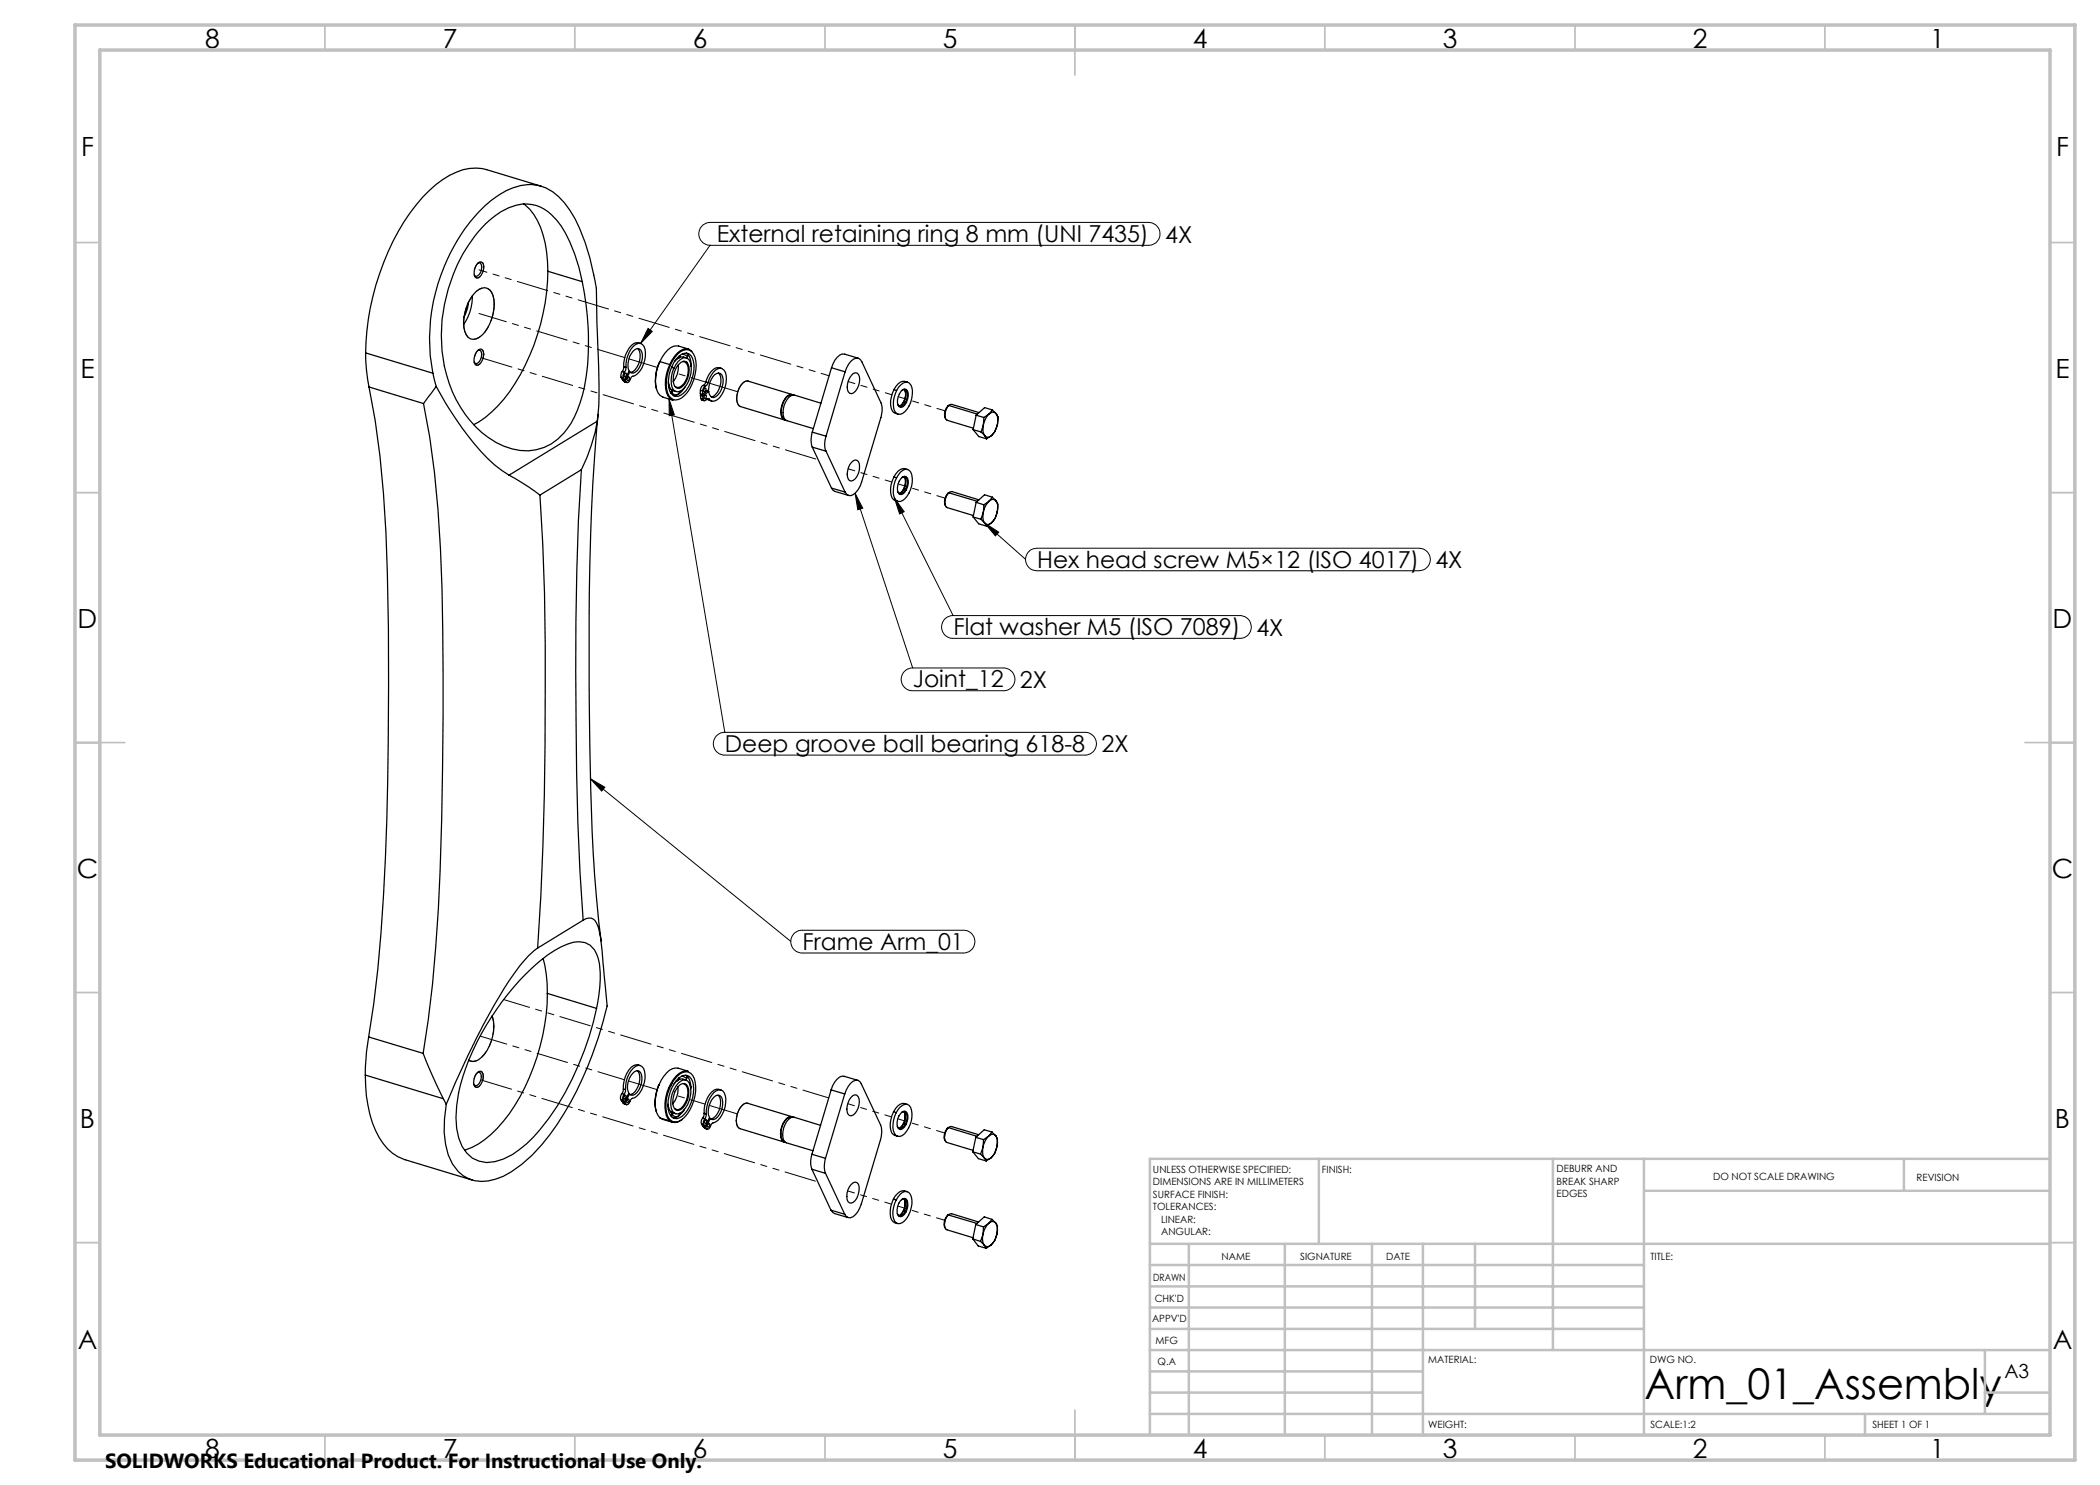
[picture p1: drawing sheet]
<svg xmlns="http://www.w3.org/2000/svg" width="420mm" height="297mm" viewBox="0 0 420 297" stroke-linecap="round" stroke-linejoin="round" font-family="sans-serif">
<g fill="none" stroke="#000" stroke-width=".25">
<path d="M108.3 37.2l-11-3.3a9.6 9.6 0 0 0-7.4 1.2 28.4 28.4 0 0 0-10.2 11.2 51.6 51.6 0 0 0-6.6 24.3M94.5 59.2v.3a9.8 9.8 0 0 1-1.8 5.4M95.2 58.3a1.89 1.89 0 0 1 2-.7 1.89 1.89 0 0 1 1.4 1.5 8.6 8.6 0 0 1-2.8 8.4 1.76 1.76 0 0 1-2.8-1.2 8.9 8.9 0 0 1 2.2-8zM95.5 52.7l.3-.1a1.02 1.02 0 0 1 .5 1.3 1.54 1.54 0 0 1-1.1 1.4l-.3-.3M95.6 52.6l.7-.2a2.11 2.11 0 0 1-.3 3l-.7 .2a2.11 2.11 0 0 1 .3-3zM97.2 44.7a13.2 13.2 0 0 1 7.2-3.9 7.8 7.8 0 0 1 6.9 3.2 28.2 28.2 0 0 1 5.2 12.3 52.9 52.9 0 0 1 0 22.6 17.6 17.6 0 0 1-4.9 8.9 10.1 10.1 0 0 1-10.9 1.4 21.2 21.2 0 0 1-11.4-14.2 32.4 32.4 0 0 1 7.9-30.3zM104.7 40.7a11.4 11.4 0 0 1 3.9 6.3 26.4 26.4 0 0 1 1 7.3M109.6 54.3a43.5 43.5 0 0 1-8.8 25.6 20.5 20.5 0 0 1-6.1 5M109.6 54.3l6.9 2M73.1 70.6a34.5 34.5 0 0 0 .7 6.8M73.1 70.6l13.5 4M73.8 77.4a199 199 0 0 1 3.7 37.2 786.9 786.9 0 0 1-1.3 72l-.6 7.2-.8 6.9-1.1 6.7"/>
<path d="M73.8 77.4l10.9 3.3M86.6 74.6a37.7 37.7 0 0 1 10.4-33.4 13.9 13.9 0 0 1 9.3-4.3 9.8 9.8 0 0 1 7.6 5.1 41 41 0 0 1 5.4 15.7l.2 9.3a147.2 147.2 0 0 1 .1 15.7l-.1 1.5M86.6 74.6l.6 2.7M87.2 77.3a59.6 59.6 0 0 0 11.7 15.7l2.9 2M87.2 77.3l-2.5 3.4M93.7 60.5a7.2 7.2 0 0 1-.9 2.9M95.5 70.1l.3-.1a1.02 1.02 0 0 1 .5 1.4 1.5 1.5 0 0 1-1.1 1.3l-.4-.3M95.6 70.1l.6-.3a2.06 2.06 0 0 1-.3 3l-.6 .3a1.95 1.95 0 0 1 0-2.7zM124.2 75.5l.3 .4 .4 .1M124.2 75.5l.5 .1M124.5 74.3l-.3 .6v.6M124.5 74.3l.4 .1"/>
<path d="M124.6 76.1l.3 .3M124.6 76.1l.4 .1M124.7 75.6l.2 .4M124.7 75.9l-.1 .2M124.7 73.4l-.2 .9M124.7 73.4l.5 .1M124.9 74.4l-.3 .8 .1 .4M124.9 76.4l.5 .1M125 74.7l.1-.1a.4 .4 0 0 1 .2 .5 .4 .4 0 0 1-.4 .2zM125 76.2l.4 .3M125.2 73.5l-.1 .6-.2 .3M125.2 73.5a5.6 5.6 0 0 1 2-4.6 1.17 1.17 0 0 1 1.8 .9 5.6 5.6 0 0 1-2 5.3l-.6 .2-.3 .5a.72 .72 0 0 1-.7 .7"/>
<path d="M125.6 75.5l.1-.1a.38 .38 0 0 1 .1 .4 .38 .38 0 0 1-.3 .3l-.1-.3zM125.8 74.3l.2 .1M126 74.4a1.01 1.01 0 0 0 1.5-.3 4.2 4.2 0 0 0 .7-4.1l-.4-.2a1.36 1.36 0 0 0-1.5 .8 3.9 3.9 0 0 0-.5 3.6l-.9 1.8M126 74.4l-1 1.8M127.5 69.7a3.5 3.5 0 0 1-.9 4.6l-.5 .2M128.1 68.7a1.71 1.71 0 0 0-2.3 .9 6 6 0 0 0-1.1 3.8M131.8 72.5a8.5 8.5 0 0 0-.5 5.4M132 72.3a8 8 0 0 0-.4 6.3 4.1 4.1 0 0 0 3 1.4 2.31 2.31 0 0 1-1.5-2.3 8.4 8.4 0 0 1 .8-4.8M132 72.3l1.9 .6M133.7 76.4l.2 1 .4 .5M133.7 76.6l.1 .5M133.7 77.4l.2 .1"/>
<path d="M134.2 78.4l.1 .1M134.3 77.9l.9 .4M134.3 77.9h.1M134.3 78l-.1 .7M134.3 73.5l.5 .1M134.4 78v.1a.85 .85 0 0 0 .9 .9M134.5 78.6l-.3 .1M135.5 71.8h-.2M135.6 70.7a1.87 1.87 0 0 1 1.9-.8 1.87 1.87 0 0 1 1.5 1.5 8.3 8.3 0 0 1-2.7 8.2 1.72 1.72 0 0 1-2.8-1.1 8.7 8.7 0 0 1 2.1-7.8zM135.6 72.3a1.41 1.41 0 0 1 2.2-.3 5.3 5.3 0 0 1-1.9 6.3 1.14 1.14 0 0 1-1.5-.9 5.8 5.8 0 0 1 1.2-5.1zM135.6 71.6l-.7 .7M135.6 71.6h.1"/>
<path d="M135.7 78.8l-1 .3M135.7 78.8h.1M135.7 72.9a4.7 4.7 0 0 1-1.1 3.4M135.7 72.9a1.07 1.07 0 0 1 1.3-.6 1.07 1.07 0 0 1 .8 1.1 4.6 4.6 0 0 1-1.7 4.2 .94 .94 0 0 1-1.3-.8 4.4 4.4 0 0 1 .9-3.9zM135.8 78.4l.2-.1-.1 .3-.3 .3 .1-.1M135.8 71.2a1.51 1.51 0 0 1 1.5-.6 1.51 1.51 0 0 1 1.2 1.1 7.1 7.1 0 0 1-2.4 7.4 1.59 1.59 0 0 1-2.3-1.5 7.4 7.4 0 0 1 2-6.4zM135.9 71.2l.1 .1M135.9 71.2l-.2 .4M136 71.1v.3M136.5 70.8l.9 .5M136.6 72.4l.6 .1M137 77.4l-.5 .8-.8 .6"/>
<path d="M137.2 72.5a3.8 3.8 0 0 1-1.3 4.9l-.4 .1-.5-.2M137.2 70.6l.3 .2M137.3 71.6l-.9-.2-.8 .2M137.4 72.5h-.2M137.5 70.8a3.3 3.3 0 0 1 .8 2.4M137.5 70.8h.1M137.5 70.8v.5l-.2 .3M137.7 69.8l-2-.6a2.61 2.61 0 0 0-2.7 1.5l-1 1.6M138.2 72.8l.1 .4M138.3 73.2v.1M138.3 70.3v-.1a1.63 1.63 0 0 0-2.2-.1 6.2 6.2 0 0 0-2.2 2.8M140.1 78.1v.7l.4 .1"/>
<path d="M140.1 79.1l.1 .6M140.1 79.1l.4 .1M140.1 78.1l.4 .1M140.2 79.7l.1 .3 .5 .1M140.2 79.7l.4 .2M140.4 78.9l-.3 .2M140.5 78.2v.7M140.5 79.2l.1 .7M140.7 77.1a1.07 1.07 0 0 0-.6 1M140.7 77.1l.4 .1M140.9 77.7l.1-.1a.36 .36 0 0 1 .3 .4 .36 .36 0 0 1-.3 .3h-.2zM141 79h.1a.43 .43 0 0 1 .2 .4 .43 .43 0 0 1-.4 .4l-.1-.4z"/>
<path d="M141.1 77.2l-.3 .2-.3 .8M141.1 76.4l-.2 .5-.2 .2M141.1 76.4l.5 .1M141.4 78.2l.3 .1M141.4 79.8l.3 .2 .6 .2M141.5 79.7l.3 .1M141.6 76.5l-.2 .5-.3 .2M141.6 76.5a3.6 3.6 0 0 1 2.5-2.9 1.52 1.52 0 0 1 1.1 1.5 5.1 5.1 0 0 1-2.2 5.1l-.5 .1-.7-.5M141.7 78.3a.97 .97 0 0 0 .6 1.2 .97 .97 0 0 0 1.2-.5 4.1 4.1 0 0 0 .9-4 .92 .92 0 0 0-1.5 0 4.6 4.6 0 0 0-1.2 3l-1.2 .9M141.7 78.3l-1.2 .9M141.8 79.8h-.1a.52 .52 0 0 0-.7 .3h-.3l-.1-.2M143.7 74.6a3.2 3.2 0 0 1-.2 3.8 1.57 1.57 0 0 1-1.3 1"/>
<path d="M144.3 73.7a1.59 1.59 0 0 0-2.1 .6l-.4 .6-.7 1.5M158.4 79a2.02 2.02 0 0 0-1.9 2 2.3 2.3 0 0 0 .5 2.9M158.4 79h.1M158.5 78.9l-8.9-2.7a2.28 2.28 0 0 0-2 2.1 2.34 2.34 0 0 0 .5 3l8.8 2.7M158.7 79a1.24 1.24 0 0 0-1.7 .8 4.1 4.1 0 0 0-.6 3.7l.3 .4 .5 .1M166.3 73.6l-3.8 12.8M166.3 73.6l2.7 .8M169 74.4a4 4 0 0 1 2.2-2.8h.5l.7 .8 3.8 8.1a4.5 4.5 0 0 1 0 3l-3.9 12.9a4 4 0 0 1-2.1 2.7h-.5l-.7-.7M169 74.4l-3.8 12.8M170.3 75l.4-.3 .4-.1a1.04 1.04 0 0 1 .8 1.3 2.98 2.98 0 0 1-1.6 2.8 1.04 1.04 0 0 1-.9-1.3 3.8 3.8 0 0 1 .9-2.4zM171.7 71.6l-2.8-.8a1.33 1.33 0 0 0-1.4 .6l-.5 .6-.7 1.6M178.8 77.9a4.4 4.4 0 0 0-.1 4.6l.9 .3"/>
<path d="M178.8 77.9l.5 .2M180.2 77a1.2 1.2 0 0 1 1.3-.6 1.2 1.2 0 0 1 .9 1.1 5.3 5.3 0 0 1-1.9 5.2 1.16 1.16 0 0 1-1.7-.9 5.6 5.6 0 0 1 1.4-4.8zM180.4 78.1l.4-.2a1.07 1.07 0 0 1 .7 1.4l-.4 1.1M180.6 77.9l.3-.1a1.15 1.15 0 0 1 .7 1.5 2.5 2.5 0 0 1-1.4 2.2 1.1 1.1 0 0 1-.7-1.5 3.3 3.3 0 0 1 1.1-2.1zM180.8 77.9a2.14 2.14 0 0 1 0 2.4M181 78.3a2.81 2.81 0 0 1-.3 2.1M181.5 76.4a1.71 1.71 0 0 0-2.3 .9l-.4 .6M84.7 80.7a201.3 201.3 0 0 1 3.7 37.1 973.4 973.4 0 0 1-.7 64.1 255.8 255.8 0 0 1-3.1 28.8M101.8 95l4 2.4 2.2 1.6M108 99a746 746 0 0 1 .6 70.1l-.4 10.2-.7 10.3M116.3 93.9a746.4 746.4 0 0 0-1 60.6l.7 19.8 .6 9.7M116.3 93.9l-8.3 5.1"/>
<path d="M119.5 84.2a35 35 0 0 1-3.2 9.7M119.5 84.2l-17.7 10.8M119.6 82.9a564.6 564.6 0 0 0-1.7 58.3 425 425 0 0 0 1.9 43.3l.4 3.7M162.5 86.4a4.6 4.6 0 0 0 0 3M162.5 86.4l2.7 .8M162.5 89.4l2.7 .8M162.5 89.4l3.8 8.2M164.2 80.6l-5.3-1.6a1.81 1.81 0 0 0-1.8 1.5 3.3 3.3 0 0 0 0 3.5l5.6 1.7M165.2 87.2a4.1 4.1 0 0 0 0 3M165.2 90.2l3.8 8.2M166.3 97.6l.7 .7 2.7 .8M166.3 97.6l2.7 .8"/>
<path d="M170.3 92.5l.8-.5a1.05 1.05 0 0 1 .8 1.3 2.84 2.84 0 0 1-1.6 2.9 1.06 1.06 0 0 1-.9-1.3 3.9 3.9 0 0 1 .9-2.4zM178.8 95.4a5 5 0 0 0-.4 4.2l.3 .3 .9 .4M178.8 95.4l.5 .2M180.1 94.4a1.21 1.21 0 0 1 1.3-.5 1.21 1.21 0 0 1 1 1.1 5.4 5.4 0 0 1-1.9 5.1 1.12 1.12 0 0 1-1.7-.9 5.7 5.7 0 0 1 1.3-4.8zM180.2 95.7l.7-.5a1.1 1.1 0 0 1 .7 1.5 2.58 2.58 0 0 1-1.4 2.2 1.08 1.08 0 0 1-.7-1.4l.1-.7zM180.4 95.5l.4-.1a1.02 1.02 0 0 1 .7 1.3l-.4 1.2M180.7 97.8l-.5 .7M180.7 80.4l-.5 .7M180.7 97.8h.1M180.8 97.8l-.7 .8-.3 .1M180.8 97.8l.3 .1M180.8 95.4a2.08 2.08 0 0 1 0 2.4"/>
<path d="M180.8 80.3l-.7 .8-.3 .1M180.8 80.3l.3 .1M180.8 80.3l-.1 .1M181 95.7a3.3 3.3 0 0 1-.3 2.1M181.1 97.9l-.7 .8-.3 .1-.6-.5M181.1 80.4a1.04 1.04 0 0 1-1.3 .8l-.3-.3M181.1 97.9l.2 .1M181.1 80.4l.2 .1M181.5 93.9a1.71 1.71 0 0 0-2.3 .9l-.4 .6M189.5 98.7a2.31 2.31 0 0 0-.5 2.3M189.6 81.2a2.16 2.16 0 0 0-.5 2.4M189.6 81.2h.1"/>
<path d="M189.8 98.6a2.48 2.48 0 0 0-.6 2.7l5.5 1.8M189.8 98.6l.6-.3 5.4 1.7M189.8 81.1a2.48 2.48 0 0 0-.6 2.8l5.5 1.8M189.8 81.1l.3-.2h.3l5.4 1.6M189.8 98.6l-.3 .1M189.8 98.6l5.6 1.7M189.8 81.1l5.7 1.7M189.8 98.5l-.3 .2M189.8 81.1l-.2 .1M194.6 85.9l1.6 .5M194.6 85.9l1.2 1.4 1.5 .5M195.2 83l-.6 2.9"/>
<path d="M195.2 83l1.6 .5M196.2 86.4l.8 .7M196.7 85a2.52 2.52 0 0 0 .3 2.1M196.7 85l-.5 1.4M196.8 83.5l-.1 1.5M197 87.1l.3 .7M197.8 82.8a4.4 4.4 0 0 0-1.1 2.2M197.8 82.8l-1 .7M198.3 87.1a.87 .87 0 0 1-1.3 0M198.3 87.1l-1 .7M198.5 99.4l-1.6-.4-1.7 1.5M198.5 99.4l-.7 .9"/>
<path d="M198.5 99.4l.7 .8M198.5 82l-1.6-.5-1.7 1.5M198.5 82l-.7 .8M198.5 82l.7 .7M199.2 82.7a.91 .91 0 0 0-1.4 .1M199.2 82.7a2.64 2.64 0 0 1 .3 2.2M199.2 82.7l.4 .7-.1 1.5M199.5 84.9a4.4 4.4 0 0 1-1.2 2.2M199.5 84.9l-.5 1.4-.7 .8M194.6 103.4l1.6 .5M194.6 103.4l1.2 1.4 1.5 .4M195.2 100.5l-.6 2.9"/>
<path d="M195.2 100.5l1.6 .5M196.2 103.9l.7 .7M196.7 102.4a2.77 2.77 0 0 0 .2 2.2M196.7 102.4l-.5 1.5M196.8 101l-.1 1.4M196.9 104.6l.4 .6M197.8 100.3a4.1 4.1 0 0 0-1.1 2.1M197.8 100.3l-1 .7M198.3 104.5a.88 .88 0 0 1-1.4 .1M198.3 104.5l-1 .7M199.2 100.2a.88 .88 0 0 0-1.4 .1M199.2 100.2a2.77 2.77 0 0 1 .3 2.1"/>
<path d="M199.2 100.2l.4 .6-.1 1.5M199.5 102.3a3.8 3.8 0 0 1-1.2 2.2M199.5 102.3l-.5 1.4-.7 .8M105.1 194.9a22.5 22.5 0 0 1 9.6-6.4 4.2 4.2 0 0 1 5 3.6l.2 1.3a26.6 26.6 0 0 1-.6 8.3 56.6 56.6 0 0 1-12.7 25.8 17.3 17.3 0 0 1-7.6 4.8 5.9 5.9 0 0 1-7.2-4.7 22.8 22.8 0 0 1 .8-12.3 53 53 0 0 1 12.5-20.4zM107.5 189.6a27.6 27.6 0 0 0-6.7 8.1 170.9 170.9 0 0 0-7.8 14.8l-3.7 8.4M108.6 191.7a24.9 24.9 0 0 1 .9 7M109.5 198.7a42.8 42.8 0 0 1-8.9 25.6 16.8 16.8 0 0 1-7.7 5.7M109.5 198.7l9.8 3M116.6 184a1.7 1.7 0 0 1 2.9 .9 36.1 36.1 0 0 1 1.2 8.8l.7 7.5a71.2 71.2 0 0 1-11.4 25.7 27.7 27.7 0 0 1-9.4 8.4 7.9 7.9 0 0 1-8-.2 9.2 9.2 0 0 1-3.5-6.3l-.3-2.4 .1-2.6 .4-2.9M116.6 184l-9.1 5.6M73.1 215a23.1 23.1 0 0 0 3.5 13.7 8.5 8.5 0 0 0 4.4 3.2l13.4 4.1M73.1 215l15.6 4.7"/>
<path d="M73.7 207.4a48.2 48.2 0 0 0-.6 7.6M73.7 207.4l10.9 3.3M84.6 210.7l1.9 4.6 2.2 4.4M88.7 219.7l.6 1.2M95.5 214.5h.3a1.02 1.02 0 0 1 .4 1.3 1.5 1.5 0 0 1-1.1 1.4l-.3-.4M95.5 214.5l.7-.3a1.95 1.95 0 0 1 0 2.7l-.4 .4-.6 .2a1.32 1.32 0 0 1-.4-1.6l.1-.6zM98.4 203.2a8.4 8.4 0 0 1-2.7 8.7 1.77 1.77 0 0 1-2 .2M124.1 219.9l.3 .4 .4 .1M124.1 219.9l.5 .1M124.4 218.7a1.19 1.19 0 0 0-.3 1.2M124.4 218.7l.4 .2M124.6 220l.2 .4"/>
<path d="M124.7 217.8l-.3 .9M124.7 217.8l.4 .1M124.8 218.9l-.2 .5v.6M124.9 219.1l.1-.1a.39 .39 0 0 1 .2 .5 .39 .39 0 0 1-.4 .3l-.1-.3zM125.1 217.9v.4l-.3 .6M125.1 217.9a5 5 0 0 1 2.5-4.8 1.24 1.24 0 0 1 1.3 1.1 5.5 5.5 0 0 1-1.9 5.3l-.7 .2-.3 .6a.53 .53 0 0 1-.3 .5 .53 .53 0 0 1-.5 0l-.2-.2M125.4 220l.2-.2a.38 .38 0 0 1 .2 .4 .38 .38 0 0 1-.4 .3zM125.7 218.8h.2M125.9 218.8a.98 .98 0 0 0 1.5-.3 3.9 3.9 0 0 0 .7-4 .88 .88 0 0 0-1.5 .1 3.9 3.9 0 0 0-.8 4l-1 1.8M125.9 218.8l-.9 1.8M127.5 214.1a3.5 3.5 0 0 1-.9 4.6l-.6 .2M128.1 213.1a1.71 1.71 0 0 0-2.3 .9 6 6 0 0 0-1.1 3.8"/>
<path d="M131.8 217a4.9 4.9 0 0 1 3.3-3.4h.5l2 .6a3.5 3.5 0 0 0-3.4 2.5l-.5 .9M131.8 217a7.4 7.4 0 0 0-.1 6.2l.3 .4M131.8 217a8.6 8.6 0 0 0-.6 5.3M133.7 217.6a7.5 7.5 0 0 0-.1 6.2l.4 .4M133.7 217.6l.2 .1M134.4 216.7l-.3 .5M135.3 216a1.98 1.98 0 0 1 2.6-.7 4.4 4.4 0 0 1 .6 4.2 6 6 0 0 1-2.6 4.1 1.44 1.44 0 0 1-2.1-1.1 7.7 7.7 0 0 1 1.5-6.5zM135.4 216.2l-.3 .1M135.4 215.3a1.96 1.96 0 0 1 2.3-.9 1.96 1.96 0 0 1 1.3 2 8.5 8.5 0 0 1-2.7 7.5 1.73 1.73 0 0 1-2.8-.8 8.5 8.5 0 0 1 1.9-7.8zM135.5 216.1l-.7 .6M135.5 216.1h.1M135.6 217.3a4.5 4.5 0 0 1-1.1 3.5"/>
<path d="M135.7 216.6a1.27 1.27 0 0 1 1.3-.6 1.27 1.27 0 0 1 1 1.1 5.7 5.7 0 0 1-1.8 5.5 1.19 1.19 0 0 1-1.9-.9 5.9 5.9 0 0 1 1.4-5.1zM135.7 217.3a1.08 1.08 0 0 1 1.2-.6 1.08 1.08 0 0 1 .8 1.1 4.4 4.4 0 0 1-1.7 4.2 .94 .94 0 0 1-1.3-.8 4.9 4.9 0 0 1 1-3.9zM135.7 215.7l-.2 .4M135.8 215.6l.1 .3M136.4 215.2l.8 .4M136.8 216.8a1.15 1.15 0 0 1 .7 1.1 4.1 4.1 0 0 1-1.7 4l-.8-.1M137.2 216l-1-.2-.7 .3M137.2 215l.1 .1M137.3 215.1a2.96 2.96 0 0 1 .8 2.3M137.3 215.1h.1M137.4 215.2v.4l-.3 .4M138 217l.1 .3"/>
<path d="M138.1 217.4v.2M138.1 217.4h.1M138.1 217.4v.3M143.6 219a3 3 0 0 1-.1 3.7 1.94 1.94 0 0 1-1.3 1.1M144.2 218a1.59 1.59 0 0 0-1.9 .4 5.8 5.8 0 0 0-1.5 4.3M166.2 218l-3.8 12.9M166.2 218l2.7 .8M168.9 218.8a4 4 0 0 1 2.2-2.7h.5l.4 .2 .3 .5 3.8 8.2a4.5 4.5 0 0 1 0 2.9l-3.8 12.9a4 4 0 0 1-2.2 2.8l-.4-.1-.5-.2-.3-.5M168.9 218.8l-3.8 12.9M170.2 219.5l.8-.5a1.1 1.1 0 0 1 .9 1.3 2.93 2.93 0 0 1-1.7 2.9 1.06 1.06 0 0 1-.8-1.4 4.1 4.1 0 0 1 .8-2.3zM171.6 216.1l-2.8-.8a1.92 1.92 0 0 0-1.9 1.1l-.7 1.6M124.5 220.5l.3 .3"/>
<path d="M124.5 220.5l.5 .1M124.6 220.4l-.1 .1M124.8 220.8l.5 .1M124.8 220.8h.1M132 223.6l2.5 .9M132 223.6l2 .6M133.6 221l.1 .6M133.6 220.8a2.31 2.31 0 0 0 .6 1.6M133.7 221.9l.2 .1M134.2 222.9l.1 .1M134.3 223l-.1 .2M134.3 222.4l.3 .2"/>
<path d="M134.3 222.4h.1M134.3 222.4l.8 .3M134.3 222.5v.5M134.4 222.5a.84 .84 0 0 0 1.1 .8M134.5 223l-.3 .1M135.7 223.2l-.4 .2-.7 .2M135.7 223.1v.1M136 222.7l-.1 .1M136 222.6l-.3 .5M136.5 223.9a2.09 2.09 0 0 1-2.5 .3M136.9 221.9l-1.2 1.2M140.3 224.8l.2 .4 .5 .2"/>
<path d="M140.3 224.8l.4 .1M140.5 223.6a1.24 1.24 0 0 0-.2 1.2M140.5 223.6l.5 .1M140.7 225.4l.3 .3M140.7 225.4l.4 .1M140.7 224.9l.3 .5M140.7 225.3v.1M140.8 222.7l-.3 .9M140.8 222.7l.5 .1M141 223.7a1.24 1.24 0 0 0-.3 1.2M141 224.1l.1-.2a.38 .38 0 0 1 .2 .5 .38 .38 0 0 1-.3 .2zM141 225.7l.5 .1"/>
<path d="M141 225.7l.4 .1M141.1 225.5l.3 .3M141.3 222.8l-.3 .9M141.3 222.8a5.5 5.5 0 0 1 2-4.6 1.14 1.14 0 0 1 1.2-.1 1.14 1.14 0 0 1 .6 1 5.4 5.4 0 0 1-2 5.3l-.5 .2-.4 .5a.78 .78 0 0 1-.8 .7M141.6 224.8l.1-.1a.38 .38 0 0 1 .2 .4 .38 .38 0 0 1-.4 .3zM141.9 223.7h.2M142.1 223.7a1.03 1.03 0 0 0 1.4-.3 3.9 3.9 0 0 0 .7-4.1 .93 .93 0 0 0-1.4 .2 3.9 3.9 0 0 0-.9 4l-.9 1.9M142.1 223.7l-1 1.8M156.9 228.3h.1M158.4 223.4h.1M158.4 223.4a1.3 1.3 0 0 0-1.4 .8 4 4 0 0 0-.6 3.7l.5 .4M158.4 223.3l-8.9-2.6a2.35 2.35 0 0 0-2 2 3.1 3.1 0 0 0 .2 2.9l9.1 2.8"/>
<path d="M158.6 223.4a1.24 1.24 0 0 0-1.7 .8 3.8 3.8 0 0 0-.3 4.1l.5 .2M162.4 230.9a4.6 4.6 0 0 0 0 3M162.4 230.9l2.7 .8M162.4 233.9l2.7 .8M162.4 233.9l3.8 8.1M164.1 225.1l-5.3-1.7a1.76 1.76 0 0 0-1.8 1.5 3.3 3.3 0 0 0 0 3.5l5.6 1.7M165.1 231.7a4.6 4.6 0 0 0 0 3M165.1 234.7l3.8 8.1M170.2 236.9l.8-.5a1.01 1.01 0 0 1 .8 1.4 2.84 2.84 0 0 1-1.6 2.8 1.01 1.01 0 0 1-.8-1.3 3.4 3.4 0 0 1 .8-2.4zM178.7 239.8a5.1 5.1 0 0 0-.4 4.2l.3 .4 .9 .3M178.7 239.8l.5 .2M178.7 222.4a5 5 0 0 0-.4 4.2l.3 .3 .9 .4"/>
<path d="M178.7 222.4l.5 .1M180.1 238.8a1.22 1.22 0 0 1 1.3-.5 1.22 1.22 0 0 1 .9 1.1 5.4 5.4 0 0 1-1.9 5.1 1.12 1.12 0 0 1-1.7-.9 5.7 5.7 0 0 1 1.4-4.8zM180.1 221.4a1.2 1.2 0 0 1 1.3-.5 1.2 1.2 0 0 1 .9 1.1 5.4 5.4 0 0 1-1.9 5.1 1.15 1.15 0 0 1-1.7-.9 5.6 5.6 0 0 1 1.4-4.8zM180.1 222.7l.8-.5a1.15 1.15 0 0 1 .7 1.5 2.69 2.69 0 0 1-1.5 2.2 1.1 1.1 0 0 1-.7-1.5l.1-.6zM180.3 240l.4-.2 .3 .1a2.07 2.07 0 0 1 0 2.4M180.3 222.5l.4-.2a1.07 1.07 0 0 1 .7 1.4l-.4 1.2M180.7 224.8l-.6 .7M180.7 239.8a2.08 2.08 0 0 1 0 2.4M180.7 224.8l-.6 .7-.4 .1M180.7 222.3a2.14 2.14 0 0 1 0 2.5M180.7 224.8l.3 .1M180.7 224.8h.1"/>
<path d="M181 222.7a3.4 3.4 0 0 1-.3 2.1M181 224.9a1.07 1.07 0 0 1-1.3 .8l-.2-.4M181 224.9h.2M181.4 238.3a1.72 1.72 0 0 0-2.3 .9l-.4 .6M181.5 220.9a1.71 1.71 0 0 0-2.4 .8l-.4 .7M189.5 225.7a2.36 2.36 0 0 0-.6 2.3M189.7 225.5a2.48 2.48 0 0 0-.6 2.8l5.5 1.8M189.7 225.5l.3-.2h.3l5.4 1.6M189.7 225.5l-.2 .2M189.7 225.5l5.7 1.8M194.6 230.4l1.5 .4M194.6 230.4l1.1 1.3 1.5 .5"/>
<path d="M195.2 227.5l-.6 2.9M195.2 227.5l1.5 .4M196.1 230.8l.7 .8M196.6 229.4a2.72 2.72 0 0 0 .2 2.2M196.6 229.4l-.5 1.4M196.7 227.9l-.1 1.5M196.8 231.6l.4 .6M197.7 227.2a4 4 0 0 0-1.1 2.2M197.7 227.2l-1 .7M198.3 231.5a.91 .91 0 0 1-1.5 .1M198.3 231.5l-1.1 .7M198.4 226.4l-1.6-.4-1.6 1.5"/>
<path d="M198.4 226.4l-.7 .8M198.4 226.4l.7 .8M199.1 227.2a.94 .94 0 0 0-1.4 0M199.1 227.2a2.85 2.85 0 0 1 .3 2.1M199.1 227.2l.4 .6-.1 1.5M199.4 229.3a4 4 0 0 1-1.1 2.2M199.4 229.3l-.5 1.4-.6 .8M166.2 242l.7 .7 2.8 .8M166.2 242l2.7 .8M180.1 240.1l.7-.4 .4 .1a2.54 2.54 0 0 1-1.1 3.5h-.3a2.74 2.74 0 0 1 .3-3.2zM180.7 242.2l-.6 .7M180.7 242.2h.1"/>
<path d="M180.7 242.2l-.6 .8-.4 .1M180.7 242.2l.3 .1M181 240.1a3.3 3.3 0 0 1-.3 2.1M181 242.3a1.07 1.07 0 0 1-1.3 .8l-.2-.4M181 242.3l.2 .1M189.5 243.1a2.31 2.31 0 0 0-.6 2.4M189.7 243a2.65 2.65 0 0 0-.6 2.8l5.5 1.7M189.7 243l.6-.3 5.4 1.7M189.7 243l-.2 .1M189.7 243l5.7 1.7M189.7 242.9l-.2 .2M194.6 247.8l1.5 .5"/>
<path d="M194.6 247.8l1.1 1.4 1.5 .5M195.2 244.9l-.6 2.9M195.2 244.9l1.5 .5M196.1 248.3l.7 .7M196.6 246.9a2.77 2.77 0 0 0 .2 2.1M196.6 246.9l-.5 1.4M196.7 245.4l-.1 1.5M196.8 249l.4 .7M197.7 244.7a4.1 4.1 0 0 0-1.1 2.2M197.7 244.7l-1 .7M198.3 249a.88 .88 0 0 1-1.5 0M198.3 249l-1.1 .7"/>
<path d="M198.4 243.9l-1.6-.5-1.6 1.5M198.4 243.9l-.7 .8M198.4 243.9l.7 .7M199.1 244.6a.88 .88 0 0 0-1.4 .1M199.1 244.6a2.77 2.77 0 0 1 .3 2.2M199.1 244.6l.4 .6-.1 1.6M199.4 246.8a3.8 3.8 0 0 1-1.1 2.2M199.4 246.8l-.5 1.3-.6 .9"/>
</g>
<path d="M96.8 53.4l-.3-.9-.2-.1a2.07 2.07 0 0 0-1.4 2.6l.4 .6a1.98 1.98 0 0 0 1.5-2.2M96.8 70.8l-.3-.8-.2-.2a2.07 2.07 0 0 0-1.4 2.7l.4 .5a1.98 1.98 0 0 0 1.5-2.2M96.7 215.3l-.1-.5-.4-.6a2.07 2.07 0 0 0-1.4 2.7l.4 .6a1.98 1.98 0 0 0 1.5-2.2" fill="none" stroke="#000" stroke-width=".2" stroke-dasharray="6.3 1.3 1.3 1.3 1.3 1.3" stroke-dashoffset="5.4"/>
<g fill="none" stroke="#000" stroke-width=".2" stroke-dasharray="6.3 1.3 1.3 1.3 1.3 1.3">
<path d="M131.5 73.5l-5.7-1.7M147.3 79.7a4.1 4.1 0 0 1 1.7-3.4l.6-.1M147.6 78.4l-5.7-1.7M148.1 81.3a1.52 1.52 0 0 1-.8-1.6M189.8 98.5a2.53 2.53 0 0 0-.6 2.8l.3 .2M189.8 81.1a2.53 2.53 0 0 0-.6 2.8l.3 .1M98.8 205.2l-.4-2M131.4 217.9l-5.7-1.7M147.3 224.1a4.1 4.1 0 0 1 1.6-3.4l.7-.1M147.5 222.8l-5.6-1.7M148 225.7a1.52 1.52 0 0 1-.7-1.6M189.7 225.5a2.53 2.53 0 0 0-.6 2.8l.3 .2"/>
<path d="M189.7 243a2.53 2.53 0 0 0-.6 2.8l.3 .1"/>
</g>
<path d="M165.8 75.2l-70-21.2M93.8 212a1.91 1.91 0 0 0 2.5-.5 9 9 0 0 0 2.5-6.3" fill="none" stroke="#000" stroke-width=".2" stroke-dasharray="6.3 1.3 1.3 1.3 1.3 1.3" stroke-dashoffset="4.7"/>
<path d="M98.9 60.8a3.5 3.5 0 0 0-1.4-3.2 2.17 2.17 0 0 0-2.3 .7 8.9 8.9 0 0 0-2.2 8 1.88 1.88 0 0 0 1.4 1.5 1.88 1.88 0 0 0 2-.7 9 9 0 0 0 2.5-6.3" fill="none" stroke="#000" stroke-width=".2" stroke-dasharray="6.3 1.3 1.3 1.3 1.3 1.3" stroke-dashoffset="2.9"/>
<path d="M189 99.6l-9.4-2.8M189 82.2l-9.4-2.9M189 226.6l-9.4-2.8M188.9 244.1l-9.3-2.9" fill="none" stroke="#000" stroke-width=".2" stroke-dasharray="6.3 1.3 1.3 1.3 1.3 1.3" stroke-dashoffset="4.6"/>
<path d="M178.4 79l-8.8-2.7M178.4 96.4l-8.8-2.6M178.3 223.4l-8.7-2.7M178.3 240.8l-8.8-2.6" fill="none" stroke="#000" stroke-width=".2" stroke-dasharray="6.3 1.3 1.3 1.3 1.3 1.3" stroke-dashoffset="5"/>
<path d="M163.7 92l-67.9-20.6M163.6 236.4l-67.9-20.6" fill="none" stroke="#000" stroke-width=".2" stroke-dasharray="6.3 1.3 1.3 1.3 1.3 1.3" stroke-dashoffset="-.5"/>
<path d="M165.8 219.6l-65.1-19.7" fill="none" stroke="#000" stroke-width=".2" stroke-dasharray="6.3 1.3 1.3 1.3 1.3 1.3" stroke-dashoffset="1"/>
<path d="M141.2 76.4l-6.3-1.9M141 220.8l-6.3-1.9" fill="none" stroke="#000" stroke-width=".2" stroke-dasharray="6.3 1.3 1.3 1.3 1.3 1.3" stroke-dashoffset="3.3"/>
<path d="M124.9 215.9l-28.9-8.7" fill="none" stroke="#000" stroke-width=".2" stroke-dasharray="6.3 1.3 1.3 1.3 1.3 1.3" stroke-dashoffset=".8"/>
<path d="M125 71.5l-29.2-8.8" fill="none" stroke="#000" stroke-width=".2" stroke-dasharray="6.3 1.3 1.3 1.3 1.3 1.3" stroke-dashoffset=".6"/>
<g fill="none" stroke="#000" stroke-width=".2">
<path d="M140.6 45l.6-.3 .8-.2h87.7a2.29 2.29 0 0 1 2.3 2.3 2.29 2.29 0 0 1-2.3 2.3h-87.7a2.3 2.3 0 0 1-2.1-1.6 2.3 2.3 0 0 1 .7-2.5zM142 49l-13.9 19.7M129.6 65.7l.9 .6-2.4 2.4zM133.8 79.8l1.1 3.2-1.1 .1zM133.8 79.8l11.2 66.6M171 98.7l1.5 2.9-.9 .3zM171 98.7l11.5 34.9M178.9 99.6l1.9 2.7-.9 .5zM178.9 99.6l11.7 23.5M196.9 104.6l2.8 1.8-.6 .8zM196.9 104.6l8.2 7.3M205.7 110.4a2.23 2.23 0 0 1 1.7-.8h76.4a2.26 2.26 0 0 1 2.3 2.3 2.26 2.26 0 0 1-2.3 2.3h-76.4a2.26 2.26 0 0 1-2.1-1.4 2.26 2.26 0 0 1 .4-2.4z"/>
<path d="M180.8 134.4a2.23 2.23 0 0 1 1.7-.8h18.2a2.28 2.28 0 0 1 2.3 2.3 2.28 2.28 0 0 1-2.3 2.2h-18.2a2.27 2.27 0 0 1-2.1-1.3 2.27 2.27 0 0 1 .4-2.4zM189 123.8a2.5 2.5 0 0 1 1.6-.7h57.4a2.28 2.28 0 0 1 2.3 2.3 2.28 2.28 0 0 1-2.3 2.3h-57.4a2.27 2.27 0 0 1-2.1-1.4 2.27 2.27 0 0 1 .5-2.5zM118.1 155.7l2.9 1.7-.7 .8zM118.1 155.7l40.1 32.6M143.2 147.2a2.23 2.23 0 0 1 1.8-.7h72a2.28 2.28 0 0 1 2.3 2.2 2.28 2.28 0 0 1-2.3 2.3h-72a2.28 2.28 0 0 1-2.1-1.3 2.28 2.28 0 0 1 .3-2.5zM158.9 186.7a2.24 2.24 0 0 1 1.5-.6h32.3a2.28 2.28 0 0 1 2.3 2.2 2.28 2.28 0 0 1-2.3 2.3h-32.3a2.3 2.3 0 0 1-2.1-1.4 2.3 2.3 0 0 1 .6-2.5z"/>
</g>
<g fill="none" stroke="#c0c0c0" stroke-width=".35">
<path d="M65 5v5M115 5v5M165 5v5M215 5v10M265 5v5M315 5v5M365 5v5M15 48.5h5M410 48.5h5M15 98.5h5M410 98.5h5M15 148.5h10"/>
<path d="M405 148.5h10M15 198.5h5M410 198.5h5M15 248.5h5M410 248.5h5M65 287v5M115 287v5M165 287v5M215 282v10M265 287v5M315 287v5M365 287v5"/>
</g>
<g fill="none" stroke="#c0c0c0" stroke-width=".5">
<path d="M263.8 231.8v17M310.6 231.8v38.2M328.8 231.8v55.2M328.8 238.2h81.2M380.8 231.8v6.4M410 231.8h-180v55.2M230 248.8h180M230 257.3h98.8M230 253h98.8M237.8 248.8v38.2M257 248.8v38.2M274.4 248.8v38.2"/>
<path d="M284.6 248.8v38.2M295 248.8v17M230 265.8h98.8M230 261.5h98.8M230 278.5h54.6M230 274.3h54.6M230 270h180M397 278.5h13M397 270v12.8M230 282.8h180M373 282.8v4.2"/>
</g>
<path d="M15 5h400v287h-400zM20 10h390v277h-390z" fill="none" stroke="#c0c0c0" stroke-width=".7"/>
<path d="M171 98.7l1.5 2.9-.9 .3zM178.9 99.6l1.9 2.7-.9 .5zM196.9 104.6l2.8 1.8-.6 .8zM118.1 155.7l2.9 1.7-.7 .8zM133.8 79.8l1.1 3.2-1.1 .1zM129.6 65.7l.9 .6-2.4 2.4z" fill="#000"/>
<text font-size="8.5" x="328.9" y="279.7">Arm_01_Assembly</text>
<g font-size="5.3">
<text x="41" y="9.5">8</text>
<text x="88.5" y="9.5">7</text>
<text x="138.5" y="9.5">6</text>
<text x="188.5" y="9.5">5</text>
<text x="238.5" y="9.5">4</text>
<text x="288.5" y="9.5">3</text>
<text x="338.5" y="9.5">2</text>
<text x="386" y="9.5">1</text>
<text x="16.2" y="31.2">F</text>
<text x="411.2" y="31.2">F</text>
<text x="16.1" y="75.5">E</text>
<text x="411.1" y="75.5">E</text>
<text x="15.5" y="125.5">D</text>
<text x="410.5" y="125.5">D</text>
<text x="15.4" y="175.5">C</text>
<text x="410.4" y="175.5">C</text>
<text x="16" y="225.5">B</text>
<text x="411" y="225.5">B</text>
<text x="15.5" y="269.7">A</text>
<text x="410.5" y="269.7">A</text>
<text x="41" y="291.5">8</text>
<text x="88.5" y="291.5">7</text>
<text x="138.5" y="291.5">6</text>
<text x="188.5" y="291.5">5</text>
<text x="238.5" y="291.5">4</text>
<text x="288.5" y="291.5">3</text>
<text x="338.5" y="291.5">2</text>
<text x="386" y="291.5">1</text>
</g>
<g font-size="4.7">
<text x="143.4" y="48.4">External retaining ring 8 mm (UNI 7435) 4X</text>
<text x="207.4" y="113.5">Hex head screw M5×12 (ISO 4017) 4X</text>
<text x="190.7" y="127">Flat washer M5 (ISO 7089) 4X</text>
<text x="182.6" y="137.5">Joint_12</text>
<text x="204" y="137.6">2X</text>
<text x="145" y="150.4">Deep groove ball bearing 618-8</text>
<text x="220.3" y="150.5">2X</text>
<text x="160.5" y="189.9">Frame Arm_01</text>
</g>
<text font-size="4.1" x="21" y="293.7">SOLIDWORKS Educational Product. For Instructional Use Only.</text>
<text font-size="3.9" x="400.9" y="275.5">A3</text>
<g font-size="2">
<text x="230.6" y="234.6">UNLESS OTHERWISE SPECIFIED:</text>
<text x="230.6" y="237.1">DIMENSIONS ARE IN MILLIMETERS</text>
<text x="230.6" y="239.6">SURFACE FINISH:</text>
<text x="264.4" y="234.6">FINISH:</text>
<text x="311.3" y="234.5">DEBURR AND</text>
<text x="311.3" y="237">BREAK SHARP</text>
<text x="311.3" y="239.5">EDGES</text>
<text x="342.6" y="236">DO NOT SCALE DRAWING</text>
<text x="383.3" y="236.2">REVISION</text>
<text x="230.6" y="242.1">TOLERANCES:</text>
<text x="232.2" y="244.6">LINEAR:</text>
<text x="232.2" y="247.1">ANGULAR:</text>
<text x="244.3" y="252">NAME</text>
<text x="260" y="251.9">SIGNATURE</text>
<text x="277.2" y="251.9">DATE</text>
<text x="330.1" y="251.9">TITLE:</text>
<text x="230.6" y="256.1">DRAWN</text>
<text x="230.9" y="260.3">CHK'D</text>
<text x="230.4" y="264.4">APPV'D</text>
<text x="231.1" y="268.8">MFG</text>
<text x="231.5" y="273">Q.A</text>
<text x="285.6" y="272.5">MATERIAL:</text>
<text x="330" y="272.5">DWG NO.</text>
<text x="285.6" y="285.5">WEIGHT:</text>
<text x="330.1" y="285.6">SCALE:1:2</text>
<text x="374.5" y="285.6">SHEET 1 OF 1</text>
</g>
</svg>
